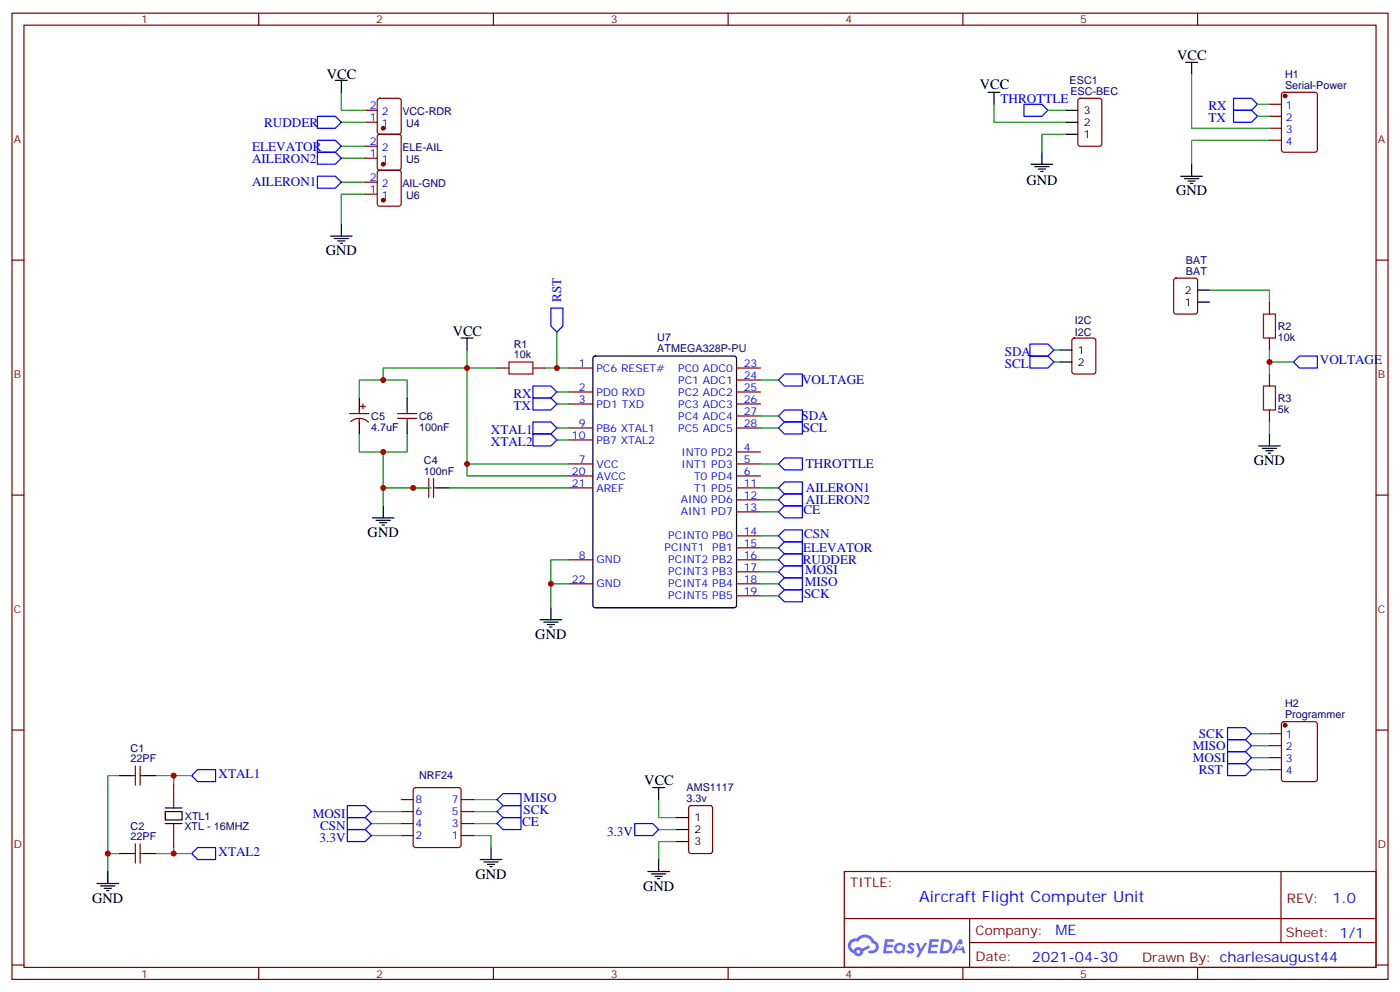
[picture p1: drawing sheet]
<svg xmlns="http://www.w3.org/2000/svg" width="412mm" height="292mm" viewBox="0 0 412 292" stroke-linecap="round" stroke-linejoin="round" font-family="sans-serif">
<g fill="none" stroke="#870000" stroke-width=".35">
<path d="M3.5 3.9h405.4v284.3h-405.4zM7.1 7.4h398.2v277.3h-398.2zM76.2 3.9v3.5M145.3 3.9v3.5M214.5 3.9v3.5M283.6 3.9v3.5M352.8 3.9v3.5M3.5 76.6h3.6M405.3 76.6h3.6M3.5 145.7h3.6M405.3 145.7h3.6M3.5 214.8h3.6"/>
<path d="M405.3 214.8h3.6M248.7 256.5h156.6v28.2h-156.6zM377.3 256.5v20.9M248.7 270.3h156.5M285.6 277.4h119.6M285.6 270.3v14.1M3.5 284h3.6M76.2 284.7v3.5M145.3 284.7v3.5M214.5 284.7v3.5M283.6 284.7v3.5M352.8 284.7v3.5"/>
<path d="M405.3 284h3.6"/>
</g>
<g fill="#5487ff">
<path d="M267.7 277.6a1.22 1.22 0 0 1 1.7 .3l-.4 .6a.47 .47 0 0 0-.3-.4 .47 .47 0 0 0-.5 .2l.1 .2a1.14 1.14 0 0 1 .8 1.8 1.14 1.14 0 0 1-1.9-.1l-.2-.1 .5-.6 .7 .4a.29 .29 0 0 0 .3-.2 .29 .29 0 0 0-.2-.3 1.04 1.04 0 0 1-.6-1.8z"/>
<path d="M260.7 276.4h2.4l.3 .2-.2 .5h-1.8l-.1 .9h1.5l.3 .4-.3 .3h-1.6l-.2 1.1 1.7 .1 .2 .3-.2 .3-2.6 .1z"/>
<path d="M273.8 276.4h2.4l.3 .2-.1 .5h-1.8l-.2 .9h1.6l.3 .4-.4 .3h-1.6l-.1 1.1 1.7 .1 .2 .3-.2 .3h-2.6z"/>
<path d="M282.6 276.4h.7l.3 1.3-.6 .3a.69 .69 0 0 0-1 .2 .69 .69 0 0 0 .4 1 .69 .69 0 0 0 .9-.6l.5-.3 .6 2.2h-.8l-.2-.8h-1.8l-.5 .8h-.8z"/>
<path d="M269.8 277.5h.8l.6 1.8 1.1-1.8h.9l-2.6 4.2h-.8l.9-1.6z"/>
<path d="M277.4 276.4l-.6 4.2h1.3a2.11 2.11 0 0 0 2.5-2.2 2.11 2.11 0 0 0-2.5-2zM278.1 277.1a1.39 1.39 0 0 1 1.7 1.5 1.39 1.39 0 0 1-1.8 1.2h-.3z"/>
<path d="M263.7 278a1.54 1.54 0 0 0-.1 2.2 1.54 1.54 0 0 0 2.2 .1l.6 .3 .3-2.3-.2-.3h-.4a1.49 1.49 0 0 0-2.4 0zM264 279a.94 .94 0 0 1 1.8 0 .94 .94 0 0 1-1.8 0z"/>
<path d="M250.4 276.8a2.18 2.18 0 0 0 1.1 3.7 1.44 1.44 0 0 0 1.6 .9 1.44 1.44 0 0 0 1.2-1.5l2-1-.5-.7-1.9 1a1.47 1.47 0 0 0-2.4 .4 1.39 1.39 0 0 1-.7-1.9 1.39 1.39 0 0 1 2-.5 2.12 2.12 0 0 1 2.2-1.3 2.12 2.12 0 0 1 1.9 1.7 1.14 1.14 0 0 1 1.1 1.4 1.14 1.14 0 0 1-1.7 .7 .43 .43 0 0 0-.5 .4 .43 .43 0 0 0 .4 .5 1.98 1.98 0 0 0 2.5-1.3 1.98 1.98 0 0 0-1.2-2.5 3.1 3.1 0 0 0-5.3-.7l-.9 .1zM252.3 280.1a.55 .55 0 0 1 1.1 0 .55 .55 0 0 1-1.1 0z"/>
<circle cx="282.6" cy="278.5" r=".26"/>
</g>
<g fill="none" stroke="#00f" stroke-width=".35">
<path d="M93.5 34.2h5.3l1.7 1.8-1.7 1.7h-5.3zM301.6 30.7h5.3l1.8 1.8-1.8 1.7h-5.3zM363.4 28.9h5.3l1.7 1.8-1.7 1.8h-5.3zM363.4 32.5h5.3l1.7 1.7-1.7 1.8h-5.3zM93.5 51.9h5.3l1.7 1.7-1.7 1.8h-5.3zM93.5 44.8h5.3l1.7 1.8-1.7 1.7h-5.3zM93.5 41.3h5.3l1.7 1.7-1.7 1.8h-5.3zM162.3 90.7h3.5v5.3l-1.8 1.7-1.7-1.7zM157 117.1h5.3l1.7 1.8-1.7 1.7h-5.3zM157 113.6h5.3l1.7 1.8-1.7 1.7h-5.3zM229.3 111.8l1.8-1.7h5.3v3.5h-5.3zM303.4 104.8h5.3l1.7 1.7-1.7 1.8h-5.3z"/>
<path d="M303.4 101.2h5.3l1.7 1.8-1.7 1.8h-5.3zM381 106.5l1.8-1.7h5.3v3.5h-5.3zM157 127.7h5.3l1.7 1.8-1.7 1.7h-5.3zM157 124.2h5.3l1.7 1.7-1.7 1.8h-5.3zM229.3 136.5l1.8-1.7h5.3v3.5h-5.3zM229.3 125.9l1.8-1.7h5.3v3.5h-5.3zM229.3 122.4l1.8-1.8h5.3v3.6h-5.3zM229.3 143.6l1.8-1.8h5.3v3.5h-5.3zM229.3 147.1l1.8-1.8h5.3v3.6h-5.3zM229.3 150.6l1.8-1.7h5.3v3.5h-5.3zM229.3 157.7l1.8-1.8h5.3v3.6h-5.3zM229.3 161.2l1.8-1.7h5.3v3.5h-5.3z"/>
<path d="M229.3 164.7l1.8-1.7h5.3v3.5h-5.3zM229.3 168.3l1.8-1.8h5.3v3.5h-5.3zM229.3 171.8l1.8-1.8h5.3v3.6h-5.3zM229.3 175.3l1.8-1.7h5.3v3.5h-5.3zM361.6 217.7h5.3l1.8 1.7-1.8 1.8h-5.3zM361.6 214.1h5.3l1.8 1.8-1.8 1.8h-5.3zM56.4 228.2l1.8-1.7h5.3v3.5h-5.3zM102.3 237.1h5.3l1.8 1.7-1.8 1.8h-5.3zM146.4 238.8l1.8-1.7h5.3v3.5h-5.3zM146.4 235.3l1.8-1.8h5.3v3.6h-5.3zM361.6 224.7h5.3l1.8 1.8-1.8 1.7h-5.3zM361.6 221.2h5.3l1.8 1.8-1.8 1.7h-5.3z"/>
<path d="M56.4 251.2l1.8-1.8h5.3v3.5h-5.3zM102.3 244.1h5.3l1.8 1.8-1.8 1.7h-5.3zM102.3 240.6h5.3l1.8 1.8-1.8 1.7h-5.3zM146.4 242.4l1.8-1.8h5.3v3.5h-5.3zM187 242.4h5.3l1.7 1.7-1.7 1.8h-5.3z"/>
</g>
<g fill="none" stroke="#008700" stroke-width=".35">
<path d="M100.5 27.2v5.3h7.1M100.5 36h7.1M292.8 30.7v5.3h21.2M308.7 32.5h5.3M314 39.5h-7.1v5.3M351 21.9v15.8h22.9M370.4 34.2h3.5M370.4 30.7h3.5M100.5 53.6h7.1M100.5 46.6h7.1M100.5 43h7.1M107.6 57.2h-7.1v8.8"/>
<path d="M373.9 41.3h-22.9v7M164 97.7v10.6M356.3 85.4h17.6v3.5M105.8 117.1v-5.3h14.1v5.3M112.9 111.8v-3.5h24.7v28.2h30M137.6 103v5.3h8.8M160.5 108.3h7.1M164 115.4h3.6M164 118.9h3.6M224 111.8h5.3M310.4 106.5h1.8M310.4 103h1.8"/>
<path d="M373.9 103v7.1M373.9 106.5h7.1M105.8 127.7v5.3h14.1v-5.3M112.9 133v10.6h14.1M137.6 136.5v3.6h30M164 125.9h3.6M164 129.5h3.6M224 125.9h5.3M224 122.4h5.3M224 136.5h5.3M373.9 124.2v3.5M112.9 143.6v5.3"/>
<path d="M132.3 143.6h35.3M224 150.6h5.3M224 157.7h5.3M224 143.6h5.3M224 147.1h5.3M162.3 171.8h5.3M167.6 164.7h-5.3v14.2M224 171.8h5.3M224 175.3h5.3M224 168.3h5.3M224 164.7h5.3M224 161.2h5.3"/>
<path d="M368.7 219.4h5.2M368.7 215.9h5.2M35.3 228.2h-3.6v23h3.6M45.9 228.2h5.3v2.5M51.2 228.2h5.2M109.4 238.8h8.8M139.3 238.8h7.1M139.3 235.3h7.1M194 235.3v5.3h5.3M368.7 226.5h5.2M368.7 223h5.2M31.7 251.2v5.3"/>
<path d="M51.2 249.4v1.8h-5.3M51.2 251.2h5.2M109.4 245.9h8.8M109.4 242.4h8.8M139.3 245.9h5.3v3.5M139.3 242.4h7.1M194 244.1h5.3M199.3 247.6h-5.3v5.3"/>
</g>
<g fill="none" stroke="#870000" stroke-width=".35">
<path d="M107.6 36h3.5M107.6 32.5h3.5M111.4 39.7l.4-.2h5.7l.6 .4 .1 9.5-.5 .6-5.9 .1-.6-.5-.1-9.4zM111.4 29.1l.4-.2h5.7l.6 .5 .1 9.4-.5 .7h-5.9l-.6-.5-.1-9.4zM317.7 29.1l.5-.2h5.6l.7 .5 .1 12.9-.5 .7h-5.9l-.6-.4-.1-13zM373.9 30.7h3.6M373.9 34.2h3.6M373.9 37.7h3.6M377.7 27.4l.5-.2h9.1l.7 .4 .1 16.5-.5 .6-9.4 .1-.7-.5v-16.4zM107.6 57.2h3.5M107.6 53.6h3.5M107.6 46.6h3.5"/>
<path d="M107.6 43h3.5M111.4 50.3l.4-.2h5.7l.6 .4 .1 9.5-.5 .6-5.9 .1-.6-.5-.1-9.4zM373.9 41.3h3.6M316 99.7l.4-.2h5.7l.6 .4 .1 9.5-.5 .6-5.9 .1-.6-.5-.1-9.4zM346 82.1l.4-.3h5.7l.6 .5 .1 9.4-.5 .7h-5.9l-.6-.4-.1-9.5zM373.9 88.9v3.5M373.9 99.5v3.5M106.2 119.6h1.4M106.9 118.9v1.4M146.4 108.3h3.5M157 108.3h3.5M167.6 108.3h7"/>
<path d="M167.6 115.4h7M167.6 118.9h7M217 108.3h7M217 115.4h7M217 118.9h7M217 111.8h7M373.9 110.1v3.5M103 121.7h5.7M103.3 124.1a3.8 3.8 0 0 1 5.2 .2M105.8 120.6v1.1M105.8 123.1v1.1M117.1 121.7h5.7"/>
<path d="M117.1 123.1h5.7M119.9 120.6v1.1M119.9 123.1v1.1M167.6 136.5h7M167.6 125.9h7M167.6 129.5h7M217 133h7M217 136.5h7M217 125.9h7M217 122.4h7M373.9 120.6v3.6M125.2 143.6h1.1"/>
<path d="M126.3 140.8v5.6M127.7 143.6h1.1M127.7 140.8v5.6M167.6 140.1h7M167.6 143.6h7M217 140.1h7M217 143.6h7M217 147.1h7M217 150.6h7M217 157.7h7M167.6 164.7h7M167.6 171.8h7"/>
<path d="M217 164.7h7M217 161.2h7M217 168.3h7M217 171.8h7M217 175.3h7M373.9 215.9h3.6M373.9 219.4h3.6M377.7 212.6l.5-.2h9.1l.7 .4 .1 16.5-.5 .7h-9.4l-.7-.5v-16.4zM38.8 228.2h1.1M39.9 225.4v5.7M41.3 225.4v5.7M41.3 228.2h1"/>
<path d="M51.2 230.7v7.1M118.2 238.8h3.5M118.2 235.3h3.5M121.9 232l.5-.2h12.7l.5 .2 .2 .5v16.2l-.2 .5-.5 .2h-12.7l-.5-.2-.2-.5v-16.2zM135.8 238.8h3.5M135.8 235.3h3.5M203.1 237.3l.5-.2h5.6l.6 .4 .1 13-.5 .6-5.8 .1-.7-.5-.1-12.9zM373.9 223h3.6M373.9 226.5h3.6M38.8 251.2h1.1M39.9 248.4v5.6M41.3 248.4v5.6"/>
<path d="M41.3 251.2h1M51.2 242.4v7M118.2 245.9h3.5M118.2 242.4h3.5M135.8 245.9h3.5M135.8 242.4h3.5"/>
</g>
<g fill="#870000" stroke="#870000" stroke-width=".35">
<circle cx="112.9" cy="58.9" r=".53"/>
<circle cx="112.9" cy="48.3" r=".53"/>
<circle cx="112.9" cy="37.7" r=".53"/>
<circle cx="378.5" cy="28.2" r=".53"/>
<circle cx="378.5" cy="213.4" r=".53"/>
</g>
<g fill="none" stroke="#000" stroke-width=".35">
<path d="M349.2 18.3h3.6M351 18.3v3.6M98.8 23.6h3.5M100.5 23.6v3.6M291 27.2h3.6M292.8 27.2v3.5M314 32.5h3.5M314 39.5h3.5M314 36h3.5M303.7 48.3h6.4M304.8 49h4.2M305.9 49.7h2.1"/>
<path d="M306.6 50.4h.7M306.9 44.8v3.5M347.8 51.9h6.4M348.9 52.6h4.2M350 53.3h2.1M350.7 54h.7M351 48.3v3.6M97.4 69.5h6.3M98.4 70.2h4.3M99.5 70.9h2.1M100.2 71.6h.7M100.5 66v3.5"/>
<path d="M135.8 99.5h3.5M137.6 99.5v3.5M352.8 88.9h3.5M352.8 85.4h3.5M105.8 117.1v3.5M119.9 117.1v3.5M174.9 105l.4-.2h41l.6 .4 .1 73-.5 .6-41.2 .1-.6-.5-.1-72.9zM312.2 103h3.5M312.2 106.5h3.5M105.8 124.2v3.5M119.9 124.2v3.5M370.8 131.2h6.3"/>
<path d="M371.8 131.9h4.3M372.9 132.6h2.1M373.6 133.3h.7M373.9 127.7v3.5M109.7 152.4h6.4M110.8 153.1h4.2M111.8 153.8h2.1M112.5 154.5h.7M112.9 148.9v3.5M121.7 143.6h3.5M128.8 143.6h3.5M162.3 178.9v3.5"/>
<path d="M159.1 182.4h6.4M160.2 183.1h4.2M161.2 183.8h2.1M161.9 184.5h.7M35.3 228.2h3.5M42.3 228.2h3.6M48.7 238.8h4.9v2.5h-4.9zM48.7 237.8h4.9M192.3 231.8h3.5M194 231.8v3.5M28.6 260h6.3M31.7 256.5v3.5"/>
<path d="M35.3 251.2h3.5M42.3 251.2h3.6M48.7 242.4h4.9M141.5 252.9h6.3M142.5 253.6h4.3M143.6 254.4h2.1M144.3 255.1h.7M144.6 249.4v3.5M190.9 256.5h6.3M191.9 257.2h4.2M193 257.9h2.1M193.7 258.6h.7"/>
<path d="M194 252.9v3.6M199.3 240.6h3.5M199.3 244.1h3.5M199.3 247.6h3.5M29.6 260.7h4.3M30.7 261.4h2.1M31.4 262.1h.7"/>
</g>
<path d="M372.2 92.4h3.5v7.1h-3.5zM149.9 106.5h7.1v3.6h-7.1zM372.2 113.6h3.5v7h-3.5z" fill="none" stroke="#a10000" stroke-width=".35"/>
<g fill="#c00">
<circle cx="31.8" cy="251.2" r=".88"/>
<circle cx="51.2" cy="251.2" r=".88"/>
<circle cx="51.2" cy="228.2" r=".88"/>
<circle cx="162.3" cy="171.8" r=".88"/>
<circle cx="373.9" cy="106.5" r=".88"/>
<circle cx="112.9" cy="133" r=".88"/>
<circle cx="112.9" cy="111.8" r=".88"/>
<circle cx="121.7" cy="143.6" r=".88"/>
<circle cx="137.6" cy="108.3" r=".88"/>
<circle cx="137.6" cy="136.5" r=".88"/>
<circle cx="112.9" cy="143.6" r=".88"/>
<circle cx="164" cy="108.3" r=".88"/>
</g>
<text font-size="4.6" fill="#00f" x="270.8" y="265.5">Aircraft Flight Computer Unit</text>
<g font-size="4.2">
<text x="346.8" y="17.6">VCC</text>
<text x="96.3" y="23.3">VCC</text>
<text x="288.6" y="26.1">VCC</text>
<text x="302.4" y="54.3">GND</text>
<text x="346.4" y="57.5">GND</text>
<text x="96" y="75.1">GND</text>
<text x="133.3" y="98.8">VCC</text>
<text x="369.4" y="136.9">GND</text>
<text x="108.3" y="158">GND</text>
<text x="157.7" y="188">GND</text>
<text x="189.8" y="231.1">VCC</text>
<text x="140.1" y="258.6">GND</text>
<text x="189.4" y="262.1">GND</text>
<text x="27.2" y="265.6">GND</text>
</g>
<g font-size="4.2" fill="#00f">
<text x="392.5" y="265.7">1.0</text>
<text x="310.9" y="275.3">ME</text>
<text x="304" y="283.1">2021-04-30</text>
</g>
<g font-size="3.9" fill="#00f">
<text x="294.7" y="30.2">THROTTLE</text>
<text x="355.9" y="32.5">RX</text>
<text x="77.8" y="37.2">RUDDER</text>
<text x="355.9" y="36">TX</text>
<text x="74.3" y="47.8">AILERON2</text>
<text x="74.3" y="44.3">ELEVATOR</text>
<text x="74.3" y="54.9">AILERON1</text>
<text x="165.3" y="88.9" transform="rotate(-90 165.3 88.9)">RST</text>
<text x="296" y="104.8">SDA</text>
<text x="388.8" y="107.2">VOLTAGE</text>
<text x="236.3" y="113.1">VOLTAGE</text>
<text x="296" y="108.4">SCL</text>
<text x="151.2" y="117.1">RX</text>
<text x="151.3" y="120.6">TX</text>
<text x="236.1" y="123.7">SDA</text>
<text x="144.6" y="131.3">XTAL2</text>
<text x="144.6" y="127.8">XTAL1</text>
<text x="236.4" y="127.2">SCL</text>
<text x="237.4" y="137.7">THROTTLE</text>
<text x="237.4" y="144.8">AILERON1</text>
<text x="237.4" y="148.3">AILERON2</text>
<text x="236.7" y="151.4">CE</text>
<text x="236.8" y="158.5">CSN</text>
<text x="236.5" y="166">RUDDER</text>
<text x="236.6" y="162.4">ELEVATOR</text>
<text x="237.1" y="172.6">MISO</text>
<text x="237.1" y="169">MOSI</text>
<text x="236.8" y="176.1">SCK</text>
<text x="351.4" y="220.7">MISO</text>
<text x="353.1" y="217.1">SCK</text>
<text x="351.4" y="224.2">MOSI</text>
<text x="353.1" y="227.7">RST</text>
<text x="64.4" y="228.9">XTAL1</text>
<text x="154.2" y="239.5">SCK</text>
<text x="154.2" y="236.1">MISO</text>
<text x="92.1" y="240.6">MOSI</text>
<text x="94.3" y="244.1">CSN</text>
<text x="153.8" y="243.1">CE</text>
<text x="64.4" y="251.9">XTAL2</text>
<text x="94.1" y="247.7">3.3V</text>
<text x="178.8" y="246">3.3V</text>
</g>
<g font-size="3.9" fill="#800">
<text x="250.5" y="261.1">TITLE:</text>
<text x="379.1" y="265.7">REV:</text>
<text x="287.4" y="275.3">Company:</text>
<text x="378.7" y="275.9">Sheet: 1/1</text>
<text x="287.4" y="282.9">Date:</text>
<text x="336.4" y="283">Drawn By: charlesaugust44</text>
</g>
<g font-size="3.2" fill="#800">
<text x="41.6" y="6.9">1</text>
<text x="110.8" y="6.9">2</text>
<text x="179.9" y="6.9">3</text>
<text x="249.1" y="6.9">4</text>
<text x="318.2" y="6.9">5</text>
<text x="4.1" y="42">A</text>
<text x="405.9" y="42">A</text>
<text x="4.1" y="111.1">B</text>
<text x="405.9" y="111.1">B</text>
<text x="4.1" y="180.3">C</text>
<text x="405.9" y="180.3">C</text>
<text x="4.1" y="249.4">D</text>
<text x="405.9" y="249.4">D</text>
<text x="41.6" y="287.7">1</text>
<text x="110.8" y="287.7">2</text>
<text x="179.9" y="287.7">3</text>
<text x="249.1" y="287.7">4</text>
<text x="318.2" y="287.7">5</text>
</g>
<g font-size="3.2" fill="#000080">
<text x="378.5" y="22.9">H1</text>
<text x="315.1" y="24.7">ESC1</text>
<text x="315.3" y="27.9">ESC-BEC</text>
<text x="378.5" y="26.1">Serial-Power</text>
<text x="118.5" y="33.8">VCC-RDR</text>
<text x="119.6" y="37.3">U4</text>
<text x="118.5" y="44.4">ELE-AIL</text>
<text x="119.6" y="47.9">U5</text>
<text x="118.5" y="55">AIL-GND</text>
<text x="119.6" y="58.5">U6</text>
<text x="349.4" y="77.6">BAT</text>
<text x="349.4" y="80.8">BAT</text>
<text x="316.6" y="95.3">I2C</text>
<text x="193.6" y="100.5">U7</text>
<text x="316.6" y="98.9">I2C</text>
<text x="376.4" y="100.3">10k</text>
<text x="376.4" y="97.1">R2</text>
<text x="151.4" y="105.5">10k</text>
<text x="151.4" y="102.3">R1</text>
<text x="193.6" y="103.6">ATMEGA328P-PU</text>
<text x="376.4" y="118.2">R3</text>
<text x="109.4" y="123.6">C5</text>
<text x="123.5" y="123.6">C6</text>
<text x="376.4" y="121.5">5k</text>
<text x="109.4" y="126.7">4.7uF</text>
<text x="123.5" y="126.7">100nF</text>
<text x="124.9" y="136.5">C4</text>
<text x="124.9" y="139.7">100nF</text>
<text x="378.5" y="208.1">H2</text>
<text x="378.5" y="211.3">Programmer</text>
<text x="38.5" y="221.2">C1</text>
<text x="38.5" y="224.4">22PF</text>
<text x="123.5" y="229.4">NRF24</text>
<text x="202.2" y="232.9">AMS1117</text>
<text x="202.2" y="236">3.3v</text>
<text x="38.5" y="244.1">C2</text>
<text x="54.3" y="244.4">XTL - 16MHZ</text>
<text x="54.5" y="241.2">XTL1</text>
<text x="38.5" y="247.3">22PF</text>
</g>
<g font-size="3.2" fill="#00f">
<text x="108.9" y="35.6">1</text>
<text x="108.9" y="32.1">2</text>
<text x="112.4" y="33.9">2</text>
<text x="378.8" y="32.1">1</text>
<text x="378.8" y="35.6">2</text>
<text x="112.4" y="37.4">1</text>
<text x="378.8" y="39.2">3</text>
<text x="108.9" y="46.2">1</text>
<text x="108.9" y="42.7">2</text>
<text x="112.4" y="48">1</text>
<text x="112.4" y="44.4">2</text>
<text x="378.8" y="42.7">4</text>
<text x="108.9" y="53.3">2</text>
<text x="108.9" y="56.8">1</text>
<text x="112.4" y="58.6">1</text>
<text x="112.4" y="55">2</text>
<text x="170.5" y="107.9">1</text>
<text x="219.1" y="107.9">23</text>
<text x="175.7" y="109.4">PC6 RESET#</text>
<text x="199.8" y="109.4">PC0 ADC0</text>
<text x="199.8" y="112.9">PC1 ADC1</text>
<text x="219.1" y="111.5">24</text>
<text x="170.5" y="115">2</text>
<text x="170.5" y="118.5">3</text>
<text x="175.7" y="116.4">PD0 RXD</text>
<text x="175.7" y="119.9">PD1 TXD</text>
<text x="199.8" y="116.4">PC2 ADC2</text>
<text x="199.8" y="119.9">PC3 ADC3</text>
<text x="219.1" y="115">25</text>
<text x="219.1" y="118.5">26</text>
<text x="170.5" y="125.6">9</text>
<text x="199.8" y="123.5">PC4 ADC4</text>
<text x="219.1" y="122.1">27</text>
<text x="219.1" y="125.6">28</text>
<text x="168.5" y="129.1">10</text>
<text x="175.7" y="127">PB6 XTAL1</text>
<text x="175.7" y="130.5">PB7 XTAL2</text>
<text x="199.8" y="127">PC5 ADC5</text>
<text x="170.5" y="136.2">7</text>
<text x="175.7" y="137.6">VCC</text>
<text x="200.7" y="134.1">INT0 PD2</text>
<text x="200.7" y="137.6">INT1 PD3</text>
<text x="219.1" y="132.6">4</text>
<text x="219.1" y="136.2">5</text>
<text x="168.5" y="139.7">20</text>
<text x="168.5" y="143.2">21</text>
<text x="175.7" y="141.1">AVCC</text>
<text x="204.4" y="141.1">T0 PD4</text>
<text x="219.1" y="139.7">6</text>
<text x="219.1" y="143.2">11</text>
<text x="175.7" y="144.6">AREF</text>
<text x="200.5" y="148.2">AIN0 PD6</text>
<text x="204.4" y="144.6">T1 PD5</text>
<text x="219.1" y="146.8">12</text>
<text x="200.5" y="151.7">AIN1 PD7</text>
<text x="219.1" y="150.3">13</text>
<text x="196.9" y="158.8">PCINT0 PB0</text>
<text x="219.1" y="157.3">14</text>
<text x="219.1" y="160.9">15</text>
<text x="170.5" y="164.4">8</text>
<text x="175.7" y="165.8">GND</text>
<text x="195.8" y="162.3">PCINT1</text>
<text x="196.9" y="165.8">PCINT2 PB2</text>
<text x="209.8" y="162.3">PB1</text>
<text x="219.1" y="164.4">16</text>
<text x="219.1" y="167.9">17</text>
<text x="168.5" y="171.4">22</text>
<text x="175.7" y="172.9">GND</text>
<text x="196.9" y="169.3">PCINT3 PB3</text>
<text x="196.9" y="172.9">PCINT4 PB4</text>
<text x="219.1" y="171.4">18</text>
<text x="196.9" y="176.4">PCINT5 PB5</text>
<text x="219.1" y="175">19</text>
<text x="378.8" y="217.3">1</text>
<text x="378.8" y="220.8">2</text>
<text x="378.8" y="224.4">3</text>
<text x="378.8" y="227.9">4</text>
<text x="122.4" y="239.9">6</text>
<text x="122.4" y="236.4">8</text>
<text x="133.1" y="239.9">5</text>
<text x="133.1" y="236.4">7</text>
<text x="122.4" y="243.4">4</text>
<text x="133.1" y="243.4">3</text>
<text x="122.4" y="246.9">2</text>
<text x="133.1" y="246.9">1</text>
</g>
<g font-size="3.2">
<text x="319.3" y="33.5">3</text>
<text x="319.3" y="40.6">1</text>
<text x="319.3" y="37">2</text>
<text x="349" y="90">1</text>
<text x="349" y="86.4">2</text>
<text x="317.5" y="104.1">1</text>
<text x="317.5" y="107.6">2</text>
<text x="204.6" y="241.7">1</text>
<text x="204.6" y="245.2">2</text>
<text x="204.6" y="248.7">3</text>
</g>
</svg>
